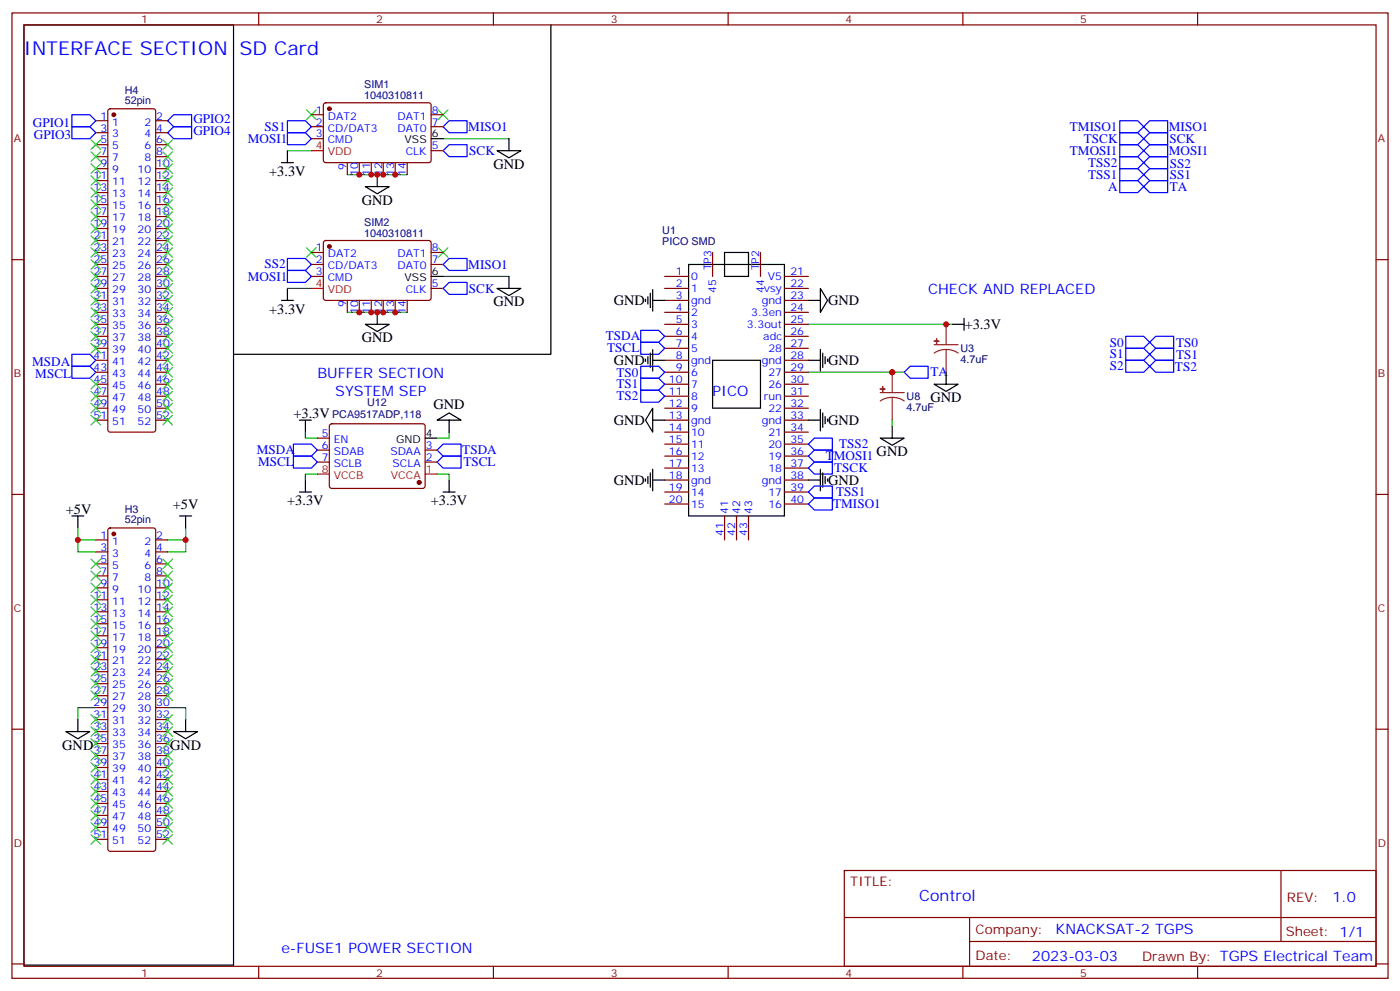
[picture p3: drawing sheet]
<svg xmlns="http://www.w3.org/2000/svg" width="412mm" height="292mm" viewBox="0 0 412 292" stroke-linecap="round" stroke-linejoin="round" font-family="sans-serif">
<g fill="none" stroke="#3c3" stroke-width=".35">
<path d="M90.3 32.4l2.8 2.8M93.1 32.4l-2.8 2.8M129.1 32.4l2.8 2.8M131.9 32.4l-2.8 2.8M26.8 51.8l2.8 2.8M26.8 55.3l2.8 2.8M26.8 58.8l2.8 2.9M26.8 48.3l2.8 2.8M26.8 44.7l2.8 2.9M26.8 41.2l2.8 2.8M29.6 58.8l-2.8 2.9M29.6 55.3l-2.8 2.8"/>
<path d="M29.6 51.8l-2.8 2.8M29.6 48.3l-2.8 2.8M29.6 44.7l-2.8 2.9M29.6 41.2l-2.8 2.8M48 41.2l2.8 2.8M48 44.7l2.8 2.9M48 48.3l2.8 2.8M48 51.8l2.8 2.8M48 55.3l2.8 2.8M48 58.8l2.8 2.9M50.8 41.2l-2.8 2.8M50.8 44.7l-2.8 2.9"/>
<path d="M50.8 48.3l-2.8 2.8M50.8 51.8l-2.8 2.8M50.8 55.3l-2.8 2.8M50.8 58.8l-2.8 2.9M26.8 62.4l2.8 2.8M26.8 65.9l2.8 2.8M26.8 69.4l2.8 2.8M26.8 76.5l2.8 2.8M26.8 73l2.8 2.8M29.6 62.4l-2.8 2.8M29.6 65.9l-2.8 2.8M29.6 69.4l-2.8 2.8"/>
<path d="M29.6 73l-2.8 2.8M29.6 76.5l-2.8 2.8M48 62.4l2.8 2.8M48 65.9l2.8 2.8M48 69.4l2.8 2.8M48 73l2.8 2.8M48 76.5l2.8 2.8M50.8 62.4l-2.8 2.8M50.8 65.9l-2.8 2.8M50.8 69.4l-2.8 2.8M50.8 73l-2.8 2.8M50.8 76.5l-2.8 2.8"/>
<path d="M90.3 73l2.8 2.8M93.1 73l-2.8 2.8M129.1 73l2.8 2.8M131.9 73l-2.8 2.8M26.8 97.6l2.8 2.9M26.8 94.1l2.8 2.8M26.8 90.6l2.8 2.8M26.8 87.1l2.8 2.8M26.8 83.5l2.8 2.9M26.8 80l2.8 2.8M29.6 80l-2.8 2.8M29.6 83.5l-2.8 2.9"/>
<path d="M29.6 87.1l-2.8 2.8M29.6 90.6l-2.8 2.8M29.6 94.1l-2.8 2.8M29.6 97.6l-2.8 2.9M48 80l2.8 2.8M48 83.5l2.8 2.9M48 87.1l2.8 2.8M48 90.6l2.8 2.8M48 94.1l2.8 2.8M48 97.6l2.8 2.9M50.8 80l-2.8 2.8M50.8 83.5l-2.8 2.9"/>
<path d="M50.8 87.1l-2.8 2.8M50.8 90.6l-2.8 2.8M50.8 94.1l-2.8 2.8M50.8 97.6l-2.8 2.9M26.8 101.2l2.8 2.8M26.8 118.8l2.8 2.8M26.8 115.3l2.8 2.8M26.8 111.8l2.8 2.8M29.6 101.2l-2.8 2.8M29.6 115.3l-2.8 2.8M29.6 118.8l-2.8 2.8M29.6 111.8l-2.8 2.8"/>
<path d="M48 101.2l2.8 2.8M48 104.7l2.8 2.8M48 108.2l2.8 2.9M48 111.8l2.8 2.8M48 115.3l2.8 2.8M48 118.8l2.8 2.8M50.8 115.3l-2.8 2.8M50.8 101.2l-2.8 2.8M50.8 104.7l-2.8 2.8M50.8 108.2l-2.8 2.9M50.8 111.8l-2.8 2.8M50.8 118.8l-2.8 2.8"/>
<path d="M26.8 122.3l2.8 2.9M29.6 122.3l-2.8 2.9M48 122.3l2.8 2.9M50.8 122.3l-2.8 2.9M26.8 164.7l2.8 2.8M26.8 168.2l2.8 2.8M26.8 171.7l2.8 2.9M26.8 175.3l2.8 2.8M26.8 178.8l2.8 2.8M29.6 175.3l-2.8 2.8M29.6 164.7l-2.8 2.8M29.6 168.2l-2.8 2.8"/>
<path d="M29.6 171.7l-2.8 2.9M29.6 178.8l-2.8 2.8M48 178.8l2.8 2.8M48 175.3l2.8 2.8M48 171.7l2.8 2.9M48 168.2l2.8 2.8M48 164.7l2.8 2.8M50.8 178.8l-2.8 2.8M50.8 175.3l-2.8 2.8M50.8 171.7l-2.8 2.9M50.8 168.2l-2.8 2.8M50.8 164.7l-2.8 2.8"/>
<path d="M26.8 200l2.8 2.8M26.8 196.4l2.8 2.8M26.8 192.9l2.8 2.8M26.8 189.4l2.8 2.8M26.8 182.3l2.8 2.8M26.8 185.8l2.8 2.9M29.6 200l-2.8 2.8M29.6 196.4l-2.8 2.8M29.6 189.4l-2.8 2.8M29.6 185.8l-2.8 2.9M29.6 182.3l-2.8 2.8M29.6 192.9l-2.8 2.8"/>
<path d="M48 200l2.8 2.8M48 196.4l2.8 2.8M48 192.9l2.8 2.8M48 189.4l2.8 2.8M48 185.8l2.8 2.9M48 182.3l2.8 2.8M50.8 200l-2.8 2.8M50.8 196.4l-2.8 2.8M50.8 192.9l-2.8 2.8M50.8 189.4l-2.8 2.8M50.8 185.8l-2.8 2.9M50.8 182.3l-2.8 2.8"/>
<path d="M26.8 203.5l2.8 2.8M26.8 210.5l2.8 2.9M26.8 214.1l2.8 2.8M26.8 217.6l2.8 2.8M29.6 214.1l-2.8 2.8M29.6 210.5l-2.8 2.9M29.6 203.5l-2.8 2.8M29.6 217.6l-2.8 2.8M48 217.6l2.8 2.8M48 214.1l2.8 2.8M48 210.5l2.8 2.9M48 203.5l2.8 2.8"/>
<path d="M50.8 217.6l-2.8 2.8M50.8 214.1l-2.8 2.8M50.8 210.5l-2.8 2.9M50.8 203.5l-2.8 2.8M26.8 221.1l2.8 2.8M26.8 224.6l2.8 2.9M26.8 228.2l2.8 2.8M26.8 231.7l2.8 2.8M26.8 235.2l2.8 2.9M26.8 238.8l2.8 2.8M29.6 238.8l-2.8 2.8M29.6 235.2l-2.8 2.9"/>
<path d="M29.6 231.7l-2.8 2.8M29.6 224.6l-2.8 2.9M29.6 221.1l-2.8 2.8M29.6 228.2l-2.8 2.8M48 238.8l2.8 2.8M48 235.2l2.8 2.9M48 231.7l2.8 2.8M48 228.2l2.8 2.8M48 224.6l2.8 2.9M48 221.1l2.8 2.8M50.8 238.8l-2.8 2.8M50.8 235.2l-2.8 2.9"/>
<path d="M50.8 231.7l-2.8 2.8M50.8 228.2l-2.8 2.8M50.8 224.6l-2.8 2.9M50.8 221.1l-2.8 2.8M26.8 242.3l2.8 2.8M26.8 245.8l2.8 2.8M29.6 242.3l-2.8 2.8M29.6 245.8l-2.8 2.8M48 245.8l2.8 2.8M48 242.3l2.8 2.8M50.8 245.8l-2.8 2.8M50.8 242.3l-2.8 2.8"/>
</g>
<g fill="none" stroke="#00f" stroke-width=".35">
<path d="M21.2 33.8h5.3l1.7 1.8-1.7 1.7h-5.3zM21.2 37.3h5.3l1.7 1.8-1.7 1.8h-5.3zM49.4 39.1l1.8-1.8h5.2v3.6h-5.2zM51.2 33.8h5.2v3.5h-5.2l-1.8-1.7zM84.7 35.6h5.3l1.7 1.7-1.7 1.8h-5.3zM84.7 39.1h5.3l1.7 1.8-1.7 1.7h-5.3zM130.5 37.3l1.8-1.7h5.3v3.5h-5.3zM329.8 35.6h5.3l1.8 1.7-1.8 1.8h-5.3zM329.8 39.1h5.3l1.8 1.8-1.8 1.7h-5.3zM338.7 35.6h5.3v3.5h-5.3l-1.8-1.8zM132.3 42.6h5.3v3.5h-5.3l-1.8-1.7zM329.8 53.2h5.3l1.8 1.8-1.8 1.7h-5.3z"/>
<path d="M329.8 42.6h5.3l1.8 1.8-1.8 1.7h-5.3zM329.8 49.7h5.3l1.8 1.7-1.8 1.8h-5.3zM329.8 46.1h5.3l1.8 1.8-1.8 1.8h-5.3zM336.9 51.4l1.8-1.7h5.3v3.5h-5.3zM336.9 40.9l1.8-1.8h5.3v3.5h-5.3zM338.7 42.6h5.3v3.5h-5.3l-1.8-1.7zM338.7 46.1h5.3v3.6h-5.3l-1.8-1.8zM338.7 53.2h5.3v3.5h-5.3l-1.8-1.7zM84.7 76.1h5.3l1.7 1.8-1.7 1.8h-5.3zM84.7 79.7h5.3l1.7 1.7-1.7 1.8h-5.3zM132.3 76.1h5.3v3.6h-5.3l-1.8-1.8zM130.5 84.9l1.8-1.7h5.3v3.5h-5.3z"/>
<path d="M188.7 97.3h5.3l1.8 1.8-1.8 1.7h-5.3zM331.6 99.1h5.3l1.8 1.7-1.8 1.8h-5.3zM21.2 107.9h5.3l1.7 1.7-1.7 1.8h-5.3zM21.2 104.4h5.3l1.7 1.7-1.7 1.8h-5.3zM188.7 100.8h5.3l1.8 1.8-1.8 1.8h-5.3zM188.7 107.9h5.3l1.8 1.7-1.8 1.8h-5.3zM188.7 111.4h5.3l1.8 1.8-1.8 1.7h-5.3zM188.7 114.9h5.3l1.8 1.8-1.8 1.8h-5.3zM266.3 109.6l1.8-1.7h5.3v3.5h-5.3zM331.6 102.6h5.3l1.8 1.8-1.8 1.7h-5.3zM331.6 106.1h5.3l1.8 1.8-1.8 1.7h-5.3zM338.7 107.9l1.7-1.8h5.3v3.5h-5.3z"/>
<path d="M338.7 104.4l1.7-1.8h5.3v3.5h-5.3zM338.7 100.8l1.7-1.7h5.3v3.5h-5.3zM86.4 130.8h5.3l1.8 1.8-1.8 1.7h-5.3zM86.4 134.3h5.3l1.8 1.8-1.8 1.8h-5.3zM128.8 136.1l1.7-1.8h5.3v3.6h-5.3zM128.8 132.6l1.7-1.8h5.3v3.5h-5.3zM238.1 130.8l1.8-1.8h5.3v3.6h-5.3zM238.1 134.3l1.8-1.7h5.3v3.5h-5.3zM239.9 136.1h5.3v3.5h-5.3l-1.8-1.7zM238.1 144.9l1.8-1.7h5.3v3.5h-5.3zM238.1 148.4l1.8-1.7h5.3v3.5h-5.3z"/>
</g>
<g fill="none" stroke="#000" stroke-width=".35">
<path d="M7.1 7.3h61.7v277h-61.7zM162.3 7.3v97.1h-93.5M82.9 47.9h3.5M84.7 44.4v3.5M107.6 55h7.1l-3.6 2.1zM111.1 51.4v3.6M127 40.9h3.5M146.4 44.4h7.1l-3.6 2.1zM149.9 40.9v3.5M202.8 77.9h28.3v74.1h-28.3zM213.4 74.4h7.1v7h-7.1zM82.9 88.5h3.5"/>
<path d="M84.7 84.9v3.6M107.6 95.5h7.1l-3.6 2.1zM111.1 92v3.5M127 81.4h3.5M146.4 84.9h7.1l-3.6 2.2zM149.9 81.4v3.5M190.1 88.1v.7M190.9 87.4v2.1M191.6 86.4v4.2M192.3 85.3v6.4M192.3 88.5h3.5M238.1 88.5h3.6"/>
<path d="M241.7 84.9l2.1 3.6-2.1 3.5zM280.5 95.5h3.5M284 93.8v3.5M190.1 105.8v.7M190.9 105.1v2.1M191.6 104v4.2M192.3 106.1h3.5M192.3 102.9v6.4M209.9 106.1h14.1v14.1h-14.1zM238.1 106.1h3.6M241.7 102.9v6.4M242.4 104v4.2"/>
<path d="M243.1 105.1v2.1M243.8 105.8v.7M275.2 113.2h7l-3.5 2.1zM278.7 109.6v3.6M88.2 123.8h3.5M90 123.8v3.5M125.2 129h3.6M128.8 123.8l3.5-2.2 3.5 2.2zM132.3 123.8v3.5M191.6 139.3v4.2M192.3 120.2v7.1l-2.2-3.5zM192.3 123.8h3.5"/>
<path d="M192.3 138.2v6.4M238.1 123.8h3.6M241.7 120.6v6.3M241.7 138.2v6.4M242.4 121.6v4.3M242.4 139.3v4.2M243.1 122.7v2.1M243.8 123.4v.7M259.3 129h7l-3.5 2.2zM262.8 125.5v3.5M21.2 152h3.5M22.9 152v3.5"/>
<path d="M52.9 152h3.5M54.7 152v3.5M88.2 144.9h3.5M90 141.4v3.5M130.5 144.9h3.6M132.3 141.4v3.5M190.1 141v.7M190.9 140.3v2.2M192.3 141.4h3.5M238.1 141.4h3.6M243.1 140.3v2.2M243.8 141v.7"/>
<path d="M19.4 215.5h7.1l-3.6 2.1zM22.9 211.9v3.6M51.2 215.5h7l-3.5 2.1zM54.7 211.9v3.6"/>
</g>
<g fill="none" stroke="#008700" stroke-width=".35">
<path d="M84.7 44.4h7M102.3 51.4h17.6M130.5 40.9h19.4M84.7 84.9h7M102.3 92h17.6M130.5 81.4h19.4M238.1 95.5h42.4M238.1 109.6h28.2M90 127.3v1.7h3.5M93.5 139.6h-3.5v1.8M128.8 139.6h3.5v1.8M132.3 127.3v1.7h-3.5"/>
<path d="M262.8 123.8v1.7M22.9 155.5v7.1h5.3M22.9 159h5.3M54.7 155.5v3.5h-5.3M54.7 159v3.6h-5.3M28.2 208.4h-5.3v3.5M49.4 208.4h5.3v3.5"/>
</g>
<g fill="none" stroke="#870000" stroke-width=".35">
<path d="M3.5 3.8h405.4v284.3h-405.4zM7.1 7.3h398.2v277.3h-398.2zM76.2 3.8v3.5M145.3 3.8v3.5M214.5 3.8v3.5M283.6 3.8v3.5M352.8 3.8v3.5M28.2 35.6h3.5M28.2 39.1h3.5M32 32.2l.5-.2h12.7l.5 .2 .2 .5v93.9l-.3 .5-.4 .2h-12.7l-.5-.3-.3-.4v-93.9zM45.9 35.6h3.5M45.9 39.1h3.5"/>
<path d="M91.7 33.8h3.5M91.7 37.3h3.5M95.5 30.5l.5-.2h30.6l.4 .7-.1 16.5-.6 .4-30.6-.1-.5-.6v-16.2zM127 33.8h3.5M127 37.3h3.5M28.2 42.6h3.5M28.2 46.1h3.5M28.2 49.7h3.5M28.2 53.2h3.5M28.2 56.7h3.5M45.9 42.6h3.5M45.9 46.1h3.5"/>
<path d="M45.9 49.7h3.5M45.9 53.2h3.5M45.9 56.7h3.5M91.7 40.9h3.5M102.3 47.9v3.5M105.8 47.9v3.5M109.4 47.9v3.5M112.9 47.9v3.5M116.4 47.9v3.5M119.9 47.9v3.5M127 44.4h3.5M3.5 76.5h3.6"/>
<path d="M28.2 74.4h3.5M28.2 77.9h3.5M28.2 60.3h3.5M28.2 63.8h3.5M28.2 67.3h3.5M28.2 70.8h3.5M45.9 74.4h3.5M45.9 77.9h3.5M45.9 60.3h3.5M45.9 63.8h3.5M45.9 67.3h3.5M45.9 70.8h3.5"/>
<path d="M91.7 74.4h3.5M91.7 77.9h3.5M95.5 71l.5-.2 30.6 .1 .4 .6-.1 16.5-.6 .5-30.6-.1-.5-.6v-16.3zM127 74.4h3.5M127 77.9h3.5M209.9 74.4v7M224 74.4v7M405.3 76.5h3.6M28.2 81.4h3.5M28.2 84.9h3.5M28.2 99.1h3.5M28.2 95.5h3.5"/>
<path d="M28.2 92h3.5M28.2 88.5h3.5M45.9 81.4h3.5M45.9 84.9h3.5M45.9 99.1h3.5M45.9 95.5h3.5M45.9 92h3.5M45.9 88.5h3.5M91.7 81.4h3.5M102.3 88.5v3.5M105.8 88.5v3.5M109.4 88.5v3.5"/>
<path d="M112.9 88.5v3.5M116.4 88.5v3.5M119.9 88.5v3.5M127 84.9h3.5M195.8 81.4h7M195.8 84.9h7M195.8 99.1h7M195.8 95.5h7M195.8 92h7M195.8 88.5h7M231.1 81.4h7M231.1 84.9h7"/>
<path d="M231.1 99.1h7M231.1 95.5h7M231.1 92h7M231.1 88.5h7M28.2 116.7h3.5M28.2 113.2h3.5M28.2 109.6h3.5M28.2 106.1h3.5M28.2 102.6h3.5M45.9 116.7h3.5M45.9 113.2h3.5M45.9 109.6h3.5"/>
<path d="M45.9 106.1h3.5M45.9 102.6h3.5M195.8 116.7h7M195.8 113.2h7M195.8 109.6h7M195.8 106.1h7M195.8 102.6h7M231.1 116.7h7M231.1 113.2h7M231.1 109.6h7M231.1 106.1h7M231.1 102.6h7"/>
<path d="M28.2 123.8h3.5M28.2 120.2h3.5M45.9 123.8h3.5M45.9 120.2h3.5M93.5 136.1h3.5M93.5 132.6h3.5M93.5 129h3.5M97.2 125l.5-.2 27.1 .1 .4 .6v17.9l-.7 .5-27.1-.1-.4-.6v-17.7zM125.2 136.1h3.6M125.2 132.6h3.6M195.8 123.8h7M195.8 120.2h7"/>
<path d="M195.8 137.9h7M195.8 134.3h7M195.8 130.8h7M195.8 127.3h7M231.1 123.8h7M231.1 120.2h7M231.1 137.9h7M231.1 134.3h7M231.1 130.8h7M231.1 127.3h7M3.5 145.6h3.6M28.2 159h3.5"/>
<path d="M32 155.7l.5-.2h12.7l.5 .2 .2 .5v93.8l-.3 .5-.4 .3h-12.7l-.5-.3-.3-.5v-93.8zM45.9 159h3.5M195.8 148.4h7M195.8 144.9h7M195.8 141.4h7M213.4 152v7M217 152v7M220.5 152v7M231.1 148.4h7M231.1 144.9h7M231.1 141.4h7M405.3 145.6h3.6"/>
<path d="M28.2 162.6h3.5M28.2 166.1h3.5M28.2 169.6h3.5M28.2 173.1h3.5M28.2 176.7h3.5M45.9 162.6h3.5M45.9 166.1h3.5M45.9 169.6h3.5M45.9 173.1h3.5M45.9 176.7h3.5M28.2 180.2h3.5M28.2 183.7h3.5"/>
<path d="M28.2 187.3h3.5M28.2 190.8h3.5M28.2 194.3h3.5M28.2 197.8h3.5M45.9 180.2h3.5M45.9 183.7h3.5M45.9 187.3h3.5M45.9 190.8h3.5M45.9 194.3h3.5M45.9 197.8h3.5M3.5 214.8h3.6M28.2 219h3.5"/>
<path d="M28.2 215.5h3.5M28.2 211.9h3.5M28.2 208.4h3.5M28.2 201.4h3.5M28.2 204.9h3.5M45.9 219h3.5M45.9 215.5h3.5M45.9 211.9h3.5M45.9 208.4h3.5M45.9 201.4h3.5M45.9 204.9h3.5M405.3 214.8h3.6"/>
<path d="M28.2 236.6h3.5M28.2 233.1h3.5M28.2 229.6h3.5M28.2 226.1h3.5M28.2 222.5h3.5M45.9 236.6h3.5M45.9 233.1h3.5M45.9 229.6h3.5M45.9 226.1h3.5M45.9 222.5h3.5M28.2 247.2h3.5M28.2 243.7h3.5"/>
<path d="M28.2 240.2h3.5M45.9 247.2h3.5M45.9 243.7h3.5M45.9 240.2h3.5M248.7 256.4h156.6v28.2h-156.6zM377.3 256.4v20.9M248.7 270.2h156.5M285.6 277.3h119.6M285.6 270.2v14.2M3.5 283.9h3.6M76.2 284.6v3.5M145.3 284.6v3.5"/>
<path d="M214.5 284.6v3.5M283.6 284.6v3.5M352.8 284.6v3.5M405.3 283.9h3.6"/>
</g>
<g fill="#870000" stroke="#870000" stroke-width=".35">
<circle cx="97" cy="32" r=".53"/>
<circle cx="97" cy="72.6" r=".53"/>
<circle cx="123.5" cy="142.1" r=".53"/>
<circle cx="33.5" cy="157.3" r=".53"/>
<circle cx="33.5" cy="33.8" r=".53"/>
</g>
<path d="M91.7 44.4h3.5M91.7 84.9h3.5M93.5 139.6h3.5M125.2 139.6h3.6" fill="none" stroke="#f00" stroke-width=".35"/>
<g fill="#8c2424" stroke="#8c2424" stroke-width=".35">
<path d="M275.9 99.8v1.4z"/>
<path d="M275.2 100.5h1.4z"/>
<path d="M260 113.9v1.4z"/>
<path d="M259.3 114.6h1.4z"/>
</g>
<path d="M278.7 95.5v6M259.3 115.6h7M262.8 117.1l-1.8 .2-1.7 .8M262.8 117.1l1.9 .2 1.6 .8M262.8 109.6v6M262.8 117.1v6.7M275.2 101.5h7M278.7 102.9l-1.9 .3-1.6 .8M278.7 102.9l1.8 .3 1.7 .8M278.7 102.9v6.7" fill="none" stroke="#8c2424" stroke-width=".35"/>
<g fill="#c00">
<circle cx="105.8" cy="92" r=".88"/>
<circle cx="109.4" cy="92" r=".88"/>
<circle cx="112.9" cy="92" r=".88"/>
<circle cx="116.4" cy="92" r=".88"/>
<circle cx="54.7" cy="159" r=".88"/>
<circle cx="22.9" cy="159" r=".88"/>
<circle cx="116.4" cy="51.4" r=".88"/>
<circle cx="112.9" cy="51.4" r=".88"/>
<circle cx="109.4" cy="51.4" r=".88"/>
<circle cx="105.8" cy="51.4" r=".88"/>
<circle cx="111.1" cy="51.4" r=".88"/>
<circle cx="111.1" cy="92" r=".88"/>
<circle cx="278.7" cy="95.5" r=".88"/>
<circle cx="262.8" cy="109.6" r=".88"/>
</g>
<g font-size="5.6" fill="#00f">
<text x="7.1" y="16.2">INTERFACE SECTION</text>
<text x="70.6" y="16.2">SD Card</text>
</g>
<text font-size="4.6" fill="#00f" x="270.8" y="265.4">Control</text>
<g font-size="4.2">
<text x="79.3" y="51.9">+3.3V</text>
<text x="145.3" y="49.7">GND</text>
<text x="106.5" y="60.3">GND</text>
<text x="180.8" y="89.9">GND</text>
<text x="243.9" y="89.9">GND</text>
<text x="79.3" y="92.4">+3.3V</text>
<text x="145.3" y="90.2">GND</text>
<text x="106.5" y="100.8">GND</text>
<text x="284.2" y="97">+3.3V</text>
<text x="180.8" y="107.6">GND</text>
<text x="243.9" y="107.6">GND</text>
<text x="274.1" y="118.5">GND</text>
<text x="86.4" y="123">+3.3V</text>
<text x="127.7" y="120.5">GND</text>
<text x="180.8" y="125.2">GND</text>
<text x="243.9" y="125.2">GND</text>
<text x="258.2" y="134.3">GND</text>
<text x="180.8" y="142.8">GND</text>
<text x="243.9" y="142.8">GND</text>
<text x="50.9" y="149.9">+5V</text>
<text x="84.6" y="148.9">+3.3V</text>
<text x="126.9" y="148.9">+3.3V</text>
<text x="19.4" y="151.3">+5V</text>
<text x="18.3" y="220.8">GND</text>
<text x="50.1" y="220.8">GND</text>
</g>
<g font-size="4.2" fill="#00f">
<text x="273.4" y="86.7">CHECK AND REPLACED</text>
<text x="93.5" y="111.4">BUFFER SECTION</text>
<text x="98.8" y="116.7">SYSTEM SEP</text>
<text x="209.9" y="116.7">PICO</text>
<text x="392.5" y="265.7">1.0</text>
<text x="310.9" y="275.2">KNACKSAT-2 TGPS</text>
<text x="82.9" y="280.7">e-FUSE1 POWER SECTION</text>
<text x="304" y="283">2023-03-03</text>
</g>
<g font-size="3.9" fill="#00f">
<text x="9.7" y="37.3">GPIO1</text>
<text x="10" y="40.8">GPIO3</text>
<text x="57" y="39.9">GPIO4</text>
<text x="57" y="36.3">GPIO2</text>
<text x="78" y="38.5">SS1</text>
<text x="138" y="38.6">MISO1</text>
<text x="315.2" y="38.6">TMISO1</text>
<text x="344.3" y="38.6">MISO1</text>
<text x="73" y="42.2">MOSI1</text>
<text x="138.2" y="45.6">SCK</text>
<text x="315.2" y="45.6">TMOSI1</text>
<text x="319.3" y="42.1">TSCK</text>
<text x="344.3" y="45.7">MOSI1</text>
<text x="344.5" y="42.2">SCK</text>
<text x="320.6" y="52.7">TSS1</text>
<text x="320.6" y="49.2">TSS2</text>
<text x="344.6" y="52.9">SS1</text>
<text x="344.6" y="49.3">SS2</text>
<text x="326.4" y="56.3">A</text>
<text x="344.6" y="56.3">TA</text>
<text x="73" y="82.8">MOSI1</text>
<text x="78" y="79.1">SS2</text>
<text x="138" y="79.2">MISO1</text>
<text x="138.1" y="86.2">SCK</text>
<text x="178.4" y="100.3">TSDA</text>
<text x="9.5" y="107.9">MSDA</text>
<text x="178.9" y="103.8">TSCL</text>
<text x="326.9" y="102.1">S0</text>
<text x="326.9" y="105.6">S1</text>
<text x="346.4" y="105.7">TS1</text>
<text x="346.4" y="102.1">TS0</text>
<text x="10.4" y="111.4">MSCL</text>
<text x="181.6" y="110.9">TS0</text>
<text x="274" y="110.9">TA</text>
<text x="326.9" y="109.1">S2</text>
<text x="346.1" y="109.2">TS2</text>
<text x="181.6" y="114.4">TS1</text>
<text x="181.6" y="118">TS2</text>
<text x="75.7" y="133.8">MSDA</text>
<text x="76" y="137.4">MSCL</text>
<text x="136.2" y="133.8">TSDA</text>
<text x="136.5" y="137.4">TSCL</text>
<text x="243.2" y="135.6">TMOSI1</text>
<text x="247.2" y="132.1">TSS2</text>
<text x="245.7" y="139.1">TSCK</text>
<text x="245.4" y="149.7">TMISO1</text>
<text x="246.3" y="146.2">TSS1</text>
</g>
<g font-size="3.9" fill="#800">
<text x="250.5" y="261">TITLE:</text>
<text x="379.1" y="265.7">REV:</text>
<text x="287.4" y="275.2">Company:</text>
<text x="378.7" y="275.8">Sheet: 1/1</text>
<text x="287.4" y="282.9">Date:</text>
<text x="336.4" y="282.9">Drawn By: TGPS Electrical Team</text>
</g>
<g font-size="3.2" fill="#800">
<text x="41.6" y="6.8">1</text>
<text x="110.8" y="6.8">2</text>
<text x="179.9" y="6.8">3</text>
<text x="249.1" y="6.8">4</text>
<text x="318.2" y="6.8">5</text>
<text x="4.1" y="41.9">A</text>
<text x="405.9" y="41.9">A</text>
<text x="4.1" y="111.1">B</text>
<text x="405.9" y="111.1">B</text>
<text x="4.1" y="180.2">C</text>
<text x="405.9" y="180.2">C</text>
<text x="4.1" y="249.3">D</text>
<text x="405.9" y="249.3">D</text>
<text x="41.6" y="287.6">1</text>
<text x="110.8" y="287.6">2</text>
<text x="179.9" y="287.6">3</text>
<text x="249.1" y="287.6">4</text>
<text x="318.2" y="287.6">5</text>
</g>
<g font-size="3.2" fill="#000080">
<text x="36.7" y="27.6">H4</text>
<text x="107.3" y="29.1">1040310811</text>
<text x="107.3" y="25.9">SIM1</text>
<text x="36.7" y="30.7">52pin</text>
<text x="107.3" y="69.7">1040310811</text>
<text x="107.3" y="66.5">SIM2</text>
<text x="195.1" y="68.8">U1</text>
<text x="195.1" y="72.1">PICO SMD</text>
<text x="282.9" y="106.9">4.7uF</text>
<text x="282.9" y="103.7">U3</text>
<text x="108.1" y="119.6">U12</text>
<text x="267.1" y="117.8">U8</text>
<text x="97.8" y="123.1">PCA9517ADP,118</text>
<text x="267.1" y="121">4.7uF</text>
<text x="36.7" y="154.2">52pin</text>
<text x="36.7" y="151.1">H3</text>
</g>
<g font-size="3.2" fill="#00f">
<text x="29.6" y="35.2">1</text>
<text x="46" y="35.2">2</text>
<text x="93.1" y="33.4">1</text>
<text x="96.6" y="35.2">DAT2</text>
<text x="117.1" y="35.2">DAT1</text>
<text x="127.2" y="33.4">8</text>
<text x="29.6" y="38.7">3</text>
<text x="33.1" y="37">1</text>
<text x="33.1" y="40.5">3</text>
<text x="42.5" y="40.5">4</text>
<text x="42.5" y="37">2</text>
<text x="46" y="38.7">4</text>
<text x="93.1" y="37">2</text>
<text x="93.1" y="40.5">3</text>
<text x="96.6" y="38.7">CD/DAT3</text>
<text x="117.1" y="38.7">DAT0</text>
<text x="127.2" y="37">7</text>
<text x="29.6" y="42.3">5</text>
<text x="29.6" y="45.8">7</text>
<text x="33.1" y="44">5</text>
<text x="33.1" y="47.6">7</text>
<text x="42.5" y="47.6">8</text>
<text x="42.5" y="44">6</text>
<text x="46" y="45.8">8</text>
<text x="46" y="42.3">6</text>
<text x="96.6" y="42.3">CMD</text>
<text x="119.5" y="45.8">CLK</text>
<text x="127.2" y="44">5</text>
<text x="27.5" y="52.8">11</text>
<text x="29.6" y="49.3">9</text>
<text x="33.1" y="51.1">9</text>
<text x="40.5" y="51.1">10</text>
<text x="46" y="52.8">12</text>
<text x="46" y="49.3">10</text>
<text x="102" y="49.9" transform="rotate(-90 102 49.9)">9</text>
<text x="105.5" y="51.9" transform="rotate(-90 105.5 51.9)">10</text>
<text x="109" y="51.9" transform="rotate(-90 109 51.9)">11</text>
<text x="112.5" y="51.9" transform="rotate(-90 112.5 51.9)">12</text>
<text x="116.1" y="51.9" transform="rotate(-90 116.1 51.9)">13</text>
<text x="119.6" y="51.9" transform="rotate(-90 119.6 51.9)">14</text>
<text x="27.5" y="56.4">13</text>
<text x="27.5" y="59.9">15</text>
<text x="33.1" y="54.6">11</text>
<text x="33.1" y="58.1">13</text>
<text x="40.5" y="58.1">14</text>
<text x="40.5" y="54.6">12</text>
<text x="46" y="59.9">16</text>
<text x="46" y="56.4">14</text>
<text x="27.5" y="63.4">17</text>
<text x="33.1" y="61.7">15</text>
<text x="33.1" y="65.2">17</text>
<text x="40.5" y="65.2">18</text>
<text x="40.5" y="61.7">16</text>
<text x="46" y="63.4">18</text>
<text x="27.5" y="67">19</text>
<text x="27.5" y="70.5">21</text>
<text x="33.1" y="68.7">19</text>
<text x="40.5" y="68.7">20</text>
<text x="46" y="70.5">22</text>
<text x="46" y="67">20</text>
<text x="27.5" y="74">23</text>
<text x="27.5" y="77.5">25</text>
<text x="33.1" y="72.2">21</text>
<text x="33.1" y="75.8">23</text>
<text x="40.5" y="75.8">24</text>
<text x="40.5" y="72.2">22</text>
<text x="46" y="77.5">26</text>
<text x="46" y="74">24</text>
<text x="93.1" y="74">1</text>
<text x="93.1" y="77.5">2</text>
<text x="96.6" y="75.8">DAT2</text>
<text x="117.1" y="75.8">DAT1</text>
<text x="127.2" y="77.5">7</text>
<text x="127.2" y="74">8</text>
<text x="27.5" y="81.1">27</text>
<text x="33.1" y="79.3">25</text>
<text x="33.1" y="82.8">27</text>
<text x="40.5" y="82.8">28</text>
<text x="40.5" y="79.3">26</text>
<text x="46" y="81.1">28</text>
<text x="93.1" y="81.1">3</text>
<text x="96.6" y="79.3">CD/DAT3</text>
<text x="96.6" y="82.8">CMD</text>
<text x="117.1" y="79.3">DAT0</text>
<text x="199.1" y="81.1">1</text>
<text x="203.6" y="82.5">0</text>
<text x="209.5" y="79.7" transform="rotate(-90 209.5 79.7)">TP3</text>
<text x="223.7" y="79.7" transform="rotate(-90 223.7 79.7)">TP2</text>
<text x="226.2" y="82.5">V5</text>
<text x="232.8" y="81.1">21</text>
<text x="27.5" y="84.6">29</text>
<text x="27.5" y="88.1">31</text>
<text x="33.1" y="86.4">29</text>
<text x="33.1" y="89.9">31</text>
<text x="40.5" y="89.9">32</text>
<text x="40.5" y="86.4">30</text>
<text x="46" y="88.1">32</text>
<text x="46" y="84.6">30</text>
<text x="119.5" y="86.4">CLK</text>
<text x="127.2" y="84.6">5</text>
<text x="199.1" y="88.1">3</text>
<text x="199.1" y="84.6">2</text>
<text x="203.6" y="89.5">gnd</text>
<text x="203.6" y="86">1</text>
<text x="211" y="86.2" transform="rotate(-90 211 86.2)">45</text>
<text x="224.4" y="89.5">gnd</text>
<text x="225" y="86">vsy</text>
<text x="225.1" y="86.2" transform="rotate(-90 225.1 86.2)">44</text>
<text x="232.8" y="88.1">23</text>
<text x="232.8" y="84.6">22</text>
<text x="27.5" y="91.7">33</text>
<text x="27.5" y="95.2">35</text>
<text x="33.1" y="93.4">33</text>
<text x="40.5" y="93.4">34</text>
<text x="46" y="95.2">36</text>
<text x="46" y="91.7">34</text>
<text x="102" y="90.5" transform="rotate(-90 102 90.5)">9</text>
<text x="105.5" y="92.5" transform="rotate(-90 105.5 92.5)">10</text>
<text x="109" y="92.5" transform="rotate(-90 109 92.5)">11</text>
<text x="112.5" y="92.5" transform="rotate(-90 112.5 92.5)">12</text>
<text x="116.1" y="92.5" transform="rotate(-90 116.1 92.5)">13</text>
<text x="119.6" y="92.5" transform="rotate(-90 119.6 92.5)">14</text>
<text x="199.1" y="95.2">5</text>
<text x="199.1" y="91.7">4</text>
<text x="203.6" y="93.1">2</text>
<text x="221.3" y="93.1">3.3en</text>
<text x="232.8" y="95.2">25</text>
<text x="232.8" y="91.7">24</text>
<text x="27.5" y="98.7">37</text>
<text x="33.1" y="96.9">35</text>
<text x="33.1" y="100.5">37</text>
<text x="40.5" y="100.5">38</text>
<text x="40.5" y="96.9">36</text>
<text x="46" y="98.7">38</text>
<text x="199.1" y="98.7">6</text>
<text x="203.6" y="100.1">4</text>
<text x="203.6" y="96.6">3</text>
<text x="220" y="96.6">3.3out</text>
<text x="224.8" y="100.1">adc</text>
<text x="232.8" y="98.7">26</text>
<text x="27.5" y="102.2">39</text>
<text x="27.5" y="105.8">41</text>
<text x="33.1" y="104">39</text>
<text x="33.1" y="107.5">41</text>
<text x="40.5" y="107.5">42</text>
<text x="40.5" y="104">40</text>
<text x="46" y="105.8">42</text>
<text x="46" y="102.2">40</text>
<text x="199.1" y="105.8">8</text>
<text x="199.1" y="102.2">7</text>
<text x="203.6" y="107.2">gnd</text>
<text x="203.6" y="103.6">5</text>
<text x="224.4" y="107.2">gnd</text>
<text x="226.3" y="103.6">28</text>
<text x="232.8" y="105.8">28</text>
<text x="232.8" y="102.2">27</text>
<text x="27.5" y="109.3">43</text>
<text x="27.5" y="112.8">45</text>
<text x="33.1" y="111.1">43</text>
<text x="40.5" y="111.1">44</text>
<text x="46" y="112.8">46</text>
<text x="46" y="109.3">44</text>
<text x="197.1" y="112.8">10</text>
<text x="199.1" y="109.3">9</text>
<text x="203.6" y="110.7">6</text>
<text x="226.3" y="110.7">27</text>
<text x="232.8" y="112.8">30</text>
<text x="232.8" y="109.3">29</text>
<text x="27.5" y="116.3">47</text>
<text x="27.5" y="119.9">49</text>
<text x="33.1" y="114.6">45</text>
<text x="33.1" y="118.1">47</text>
<text x="40.5" y="118.1">48</text>
<text x="40.5" y="114.6">46</text>
<text x="46" y="119.9">50</text>
<text x="46" y="116.3">48</text>
<text x="197.1" y="119.9">12</text>
<text x="197.1" y="116.3">11</text>
<text x="203.6" y="117.8">8</text>
<text x="203.6" y="114.2">7</text>
<text x="225" y="117.8">run</text>
<text x="226.3" y="114.2">26</text>
<text x="232.8" y="119.9">32</text>
<text x="232.8" y="116.3">31</text>
<text x="27.5" y="123.4">51</text>
<text x="33.1" y="121.6">49</text>
<text x="33.1" y="125.2">51</text>
<text x="40.5" y="125.2">52</text>
<text x="40.5" y="121.6">50</text>
<text x="46" y="123.4">52</text>
<text x="197.1" y="123.4">13</text>
<text x="203.6" y="124.8">gnd</text>
<text x="203.6" y="121.3">9</text>
<text x="224.4" y="124.8">gnd</text>
<text x="226.3" y="121.3">22</text>
<text x="232.8" y="123.4">33</text>
<text x="94.8" y="128.7">5</text>
<text x="98.3" y="130.5">EN</text>
<text x="197.1" y="130.5">15</text>
<text x="197.1" y="126.9">14</text>
<text x="203.6" y="131.9">11</text>
<text x="203.6" y="128.3">10</text>
<text x="226.3" y="131.9">20</text>
<text x="226.3" y="128.3">21</text>
<text x="232.8" y="130.5">35</text>
<text x="232.8" y="126.9">34</text>
<text x="94.8" y="132.2">6</text>
<text x="94.8" y="135.7">7</text>
<text x="98.3" y="134">SDAB</text>
<text x="98.3" y="137.5">SCLB</text>
<text x="115" y="134">SDAA</text>
<text x="115.6" y="137.5">SCLA</text>
<text x="125.4" y="135.7">2</text>
<text x="125.4" y="132.2">3</text>
<text x="197.1" y="137.5">17</text>
<text x="197.1" y="134">16</text>
<text x="203.6" y="135.4">12</text>
<text x="226.3" y="135.4">19</text>
<text x="232.8" y="137.5">37</text>
<text x="232.8" y="134">36</text>
<text x="197.1" y="141">18</text>
<text x="203.6" y="142.5">gnd</text>
<text x="203.6" y="138.9">13</text>
<text x="224.4" y="142.5">gnd</text>
<text x="226.3" y="138.9">18</text>
<text x="232.8" y="141">38</text>
<text x="197.1" y="148.1">20</text>
<text x="197.1" y="144.6">19</text>
<text x="203.6" y="149.5">15</text>
<text x="203.6" y="146">14</text>
<text x="226.3" y="149.5">16</text>
<text x="226.3" y="146">17</text>
<text x="232.8" y="148.1">40</text>
<text x="232.8" y="144.6">39</text>
<text x="214.5" y="151.3" transform="rotate(-90 214.5 151.3)">41</text>
<text x="218" y="151.3" transform="rotate(-90 218 151.3)">42</text>
<text x="221.5" y="151.3" transform="rotate(-90 221.5 151.3)">43</text>
<text x="29.6" y="158.7">1</text>
<text x="33.1" y="160.4">1</text>
<text x="42.5" y="160.4">2</text>
<text x="46" y="158.7">2</text>
<text x="213.1" y="157.8" transform="rotate(-90 213.1 157.8)">41</text>
<text x="216.6" y="157.8" transform="rotate(-90 216.6 157.8)">42</text>
<text x="220.1" y="157.8" transform="rotate(-90 220.1 157.8)">43</text>
<text x="29.6" y="162.2">3</text>
<text x="29.6" y="165.7">5</text>
<text x="33.1" y="164">3</text>
<text x="33.1" y="167.5">5</text>
<text x="42.5" y="167.5">6</text>
<text x="42.5" y="164">4</text>
<text x="46" y="165.7">6</text>
<text x="46" y="162.2">4</text>
<text x="29.6" y="169.3">7</text>
<text x="29.6" y="172.8">9</text>
<text x="33.1" y="171">7</text>
<text x="42.5" y="171">8</text>
<text x="46" y="172.8">10</text>
<text x="46" y="169.3">8</text>
<text x="27.5" y="176.3">11</text>
<text x="27.5" y="179.8">13</text>
<text x="33.1" y="174.6">9</text>
<text x="33.1" y="178.1">11</text>
<text x="40.5" y="178.1">12</text>
<text x="40.5" y="174.6">10</text>
<text x="46" y="179.8">14</text>
<text x="46" y="176.3">12</text>
<text x="27.5" y="183.4">15</text>
<text x="33.1" y="181.6">13</text>
<text x="33.1" y="185.1">15</text>
<text x="40.5" y="185.1">16</text>
<text x="40.5" y="181.6">14</text>
<text x="46" y="183.4">16</text>
<text x="27.5" y="186.9">17</text>
<text x="27.5" y="190.4">19</text>
<text x="33.1" y="188.7">17</text>
<text x="40.5" y="188.7">18</text>
<text x="46" y="190.4">20</text>
<text x="46" y="186.9">18</text>
<text x="27.5" y="194">21</text>
<text x="27.5" y="197.5">23</text>
<text x="33.1" y="192.2">19</text>
<text x="33.1" y="195.7">21</text>
<text x="40.5" y="195.7">22</text>
<text x="40.5" y="192.2">20</text>
<text x="46" y="197.5">24</text>
<text x="46" y="194">22</text>
<text x="27.5" y="201">25</text>
<text x="33.1" y="199.2">23</text>
<text x="33.1" y="202.8">25</text>
<text x="40.5" y="202.8">26</text>
<text x="40.5" y="199.2">24</text>
<text x="46" y="201">26</text>
<text x="27.5" y="204.5">27</text>
<text x="27.5" y="208.1">29</text>
<text x="33.1" y="206.3">27</text>
<text x="33.1" y="209.8">29</text>
<text x="40.5" y="209.8">30</text>
<text x="40.5" y="206.3">28</text>
<text x="46" y="208.1">30</text>
<text x="46" y="204.5">28</text>
<text x="27.5" y="211.6">31</text>
<text x="27.5" y="215.1">33</text>
<text x="33.1" y="213.4">31</text>
<text x="40.5" y="213.4">32</text>
<text x="46" y="215.1">34</text>
<text x="46" y="211.6">32</text>
<text x="27.5" y="218.7">35</text>
<text x="33.1" y="216.9">33</text>
<text x="33.1" y="220.4">35</text>
<text x="40.5" y="220.4">36</text>
<text x="40.5" y="216.9">34</text>
<text x="46" y="218.7">36</text>
<text x="27.5" y="222.2">37</text>
<text x="27.5" y="225.7">39</text>
<text x="33.1" y="223.9">37</text>
<text x="33.1" y="227.5">39</text>
<text x="40.5" y="227.5">40</text>
<text x="40.5" y="223.9">38</text>
<text x="46" y="225.7">40</text>
<text x="46" y="222.2">38</text>
<text x="27.5" y="229.2">41</text>
<text x="27.5" y="232.8">43</text>
<text x="33.1" y="231">41</text>
<text x="40.5" y="231">42</text>
<text x="46" y="232.8">44</text>
<text x="46" y="229.2">42</text>
<text x="27.5" y="236.3">45</text>
<text x="27.5" y="239.8">47</text>
<text x="33.1" y="234.5">43</text>
<text x="33.1" y="238.1">45</text>
<text x="40.5" y="238.1">46</text>
<text x="40.5" y="234.5">44</text>
<text x="46" y="239.8">48</text>
<text x="46" y="236.3">46</text>
<text x="27.5" y="243.3">49</text>
<text x="33.1" y="241.6">47</text>
<text x="33.1" y="245.1">49</text>
<text x="40.5" y="245.1">50</text>
<text x="40.5" y="241.6">48</text>
<text x="46" y="243.3">50</text>
<text x="27.5" y="246.9">51</text>
<text x="33.1" y="248.6">51</text>
<text x="40.5" y="248.6">52</text>
<text x="46" y="246.9">52</text>
</g>
<g font-size="3.2">
<text x="127.2" y="40.5">6</text>
<text x="119.2" y="42.3">VSS</text>
<text x="119.2" y="82.8">VSS</text>
<text x="127.2" y="81.1">6</text>
<text x="116.6" y="130.5">GND</text>
<text x="125.4" y="128.7">4</text>
</g>
<g font-size="3.2" fill="#f00">
<text x="93.1" y="44">4</text>
<text x="96.6" y="45.8">VDD</text>
<text x="93.1" y="84.6">4</text>
<text x="96.6" y="86.4">VDD</text>
<text x="94.8" y="139.3">8</text>
<text x="98.3" y="141">VCCB</text>
<text x="115.2" y="141">VCCA</text>
<text x="125.4" y="139.3">1</text>
</g>
</svg>
